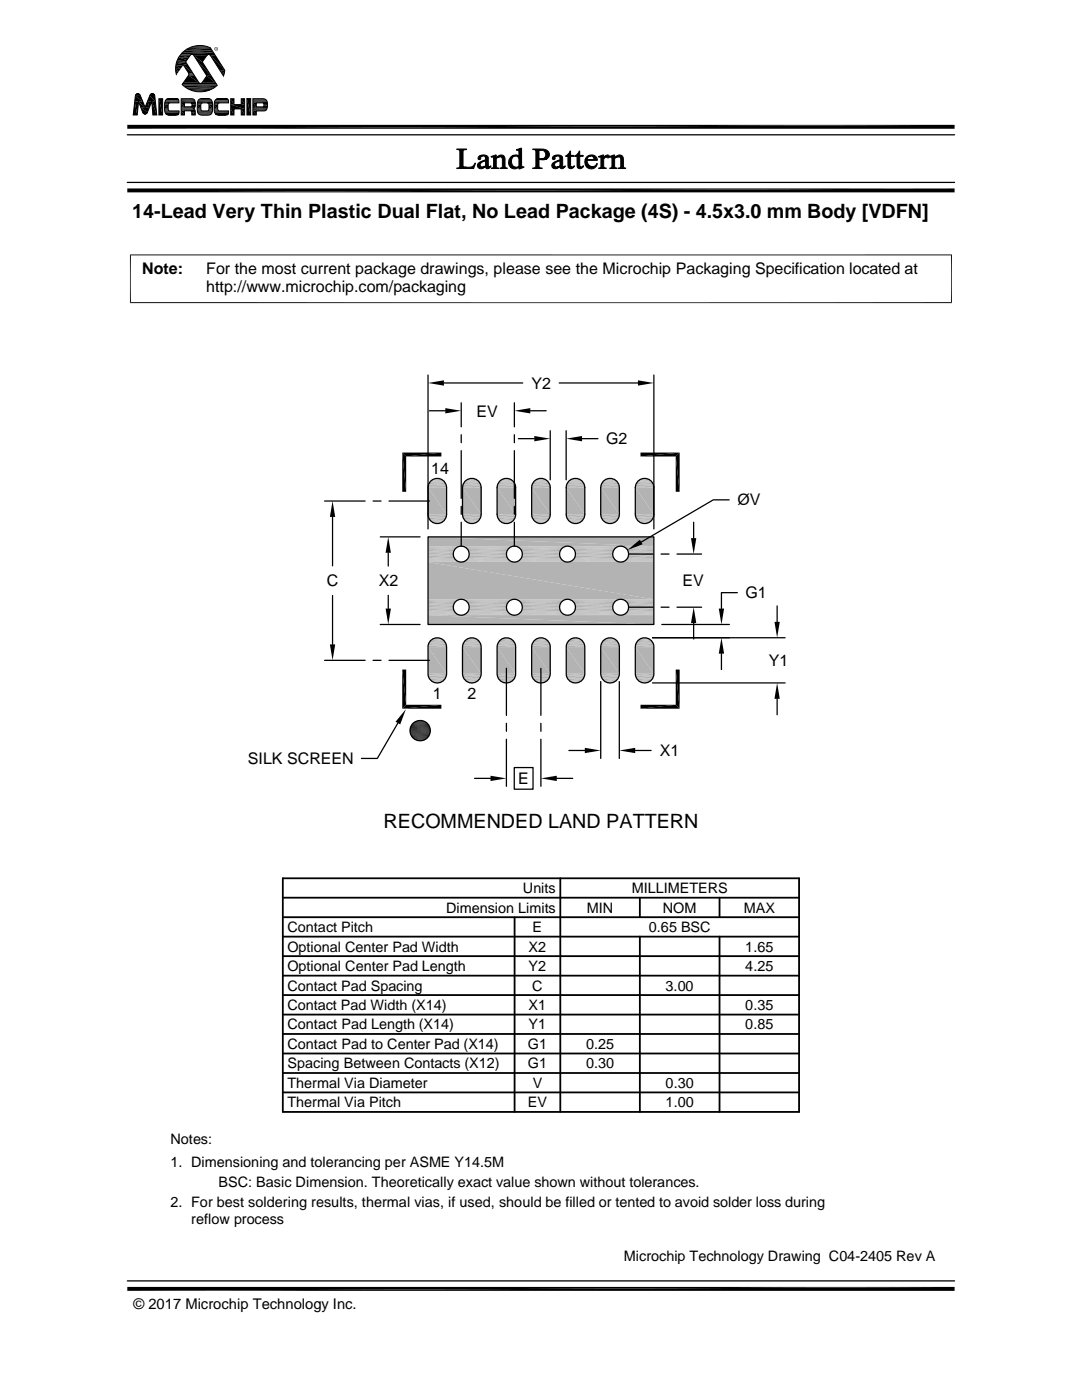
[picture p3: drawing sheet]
<svg xmlns="http://www.w3.org/2000/svg" width="216mm" height="279mm" viewBox="0 0 216 279" stroke-linecap="round" stroke-linejoin="round" font-family="sans-serif">
<g fill="#b3b3b3">
<path d="M85.4 107.1l45.1 1.9h-45.1z"/>
<path d="M85.4 107.1h45.1v1.9z"/>
</g>
<g fill="none" stroke="#b3b3b3" stroke-width=".2">
<path d="M85.4 109h6.5M85.4 109.1h6.2M85.4 109.2h5.9M85.4 109.4h5.7M85.4 111.7h5.7M85.4 111.9h5.9M85.4 112.1h6.2M85.4 112.1h6.5M92.2 112.1h10.3M92.2 109h10.3M92.5 112.1h9.7M92.5 109.1h9.7"/>
<path d="M92.7 109.2h9.2M92.7 111.9h9.2M93 109.4h8.7M93 111.7h8.7M102.8 109h10.3M102.8 112.1h10.3M103.1 109.1h9.7M103.1 112.1h9.7M103.3 109.2h9.2M103.3 111.9h9.2M103.6 111.7h8.7M103.6 109.4h8.7"/>
<path d="M113.4 112.1h10.3M113.4 109h10.3M113.7 112.1h9.7M113.7 109.1h9.7M114 109.2h9.1M114 111.9h9.1M114.2 111.7h8.7M114.2 109.4h8.7M124 112.1h6.5M124 109h6.5M124.3 112.1h6.2M124.3 109.1h6.2"/>
<path d="M124.6 109.2h5.9M124.6 111.9h5.9M124.8 109.4h5.7M124.8 111.7h5.7"/>
</g>
<path d="M85.4 109.6h5.4M85.4 111.5h5.4M93.2 109.6h8.3M93.2 111.5h8.3M103.8 109.6h8.3M103.8 111.5h8.3M114.4 109.6h8.3M114.4 111.5h8.3M125 111.5h5.5M125 109.6h5.5" fill="none" stroke="#b3b3b3" stroke-width=".23"/>
<path d="M85.4 109.9h5.3M85.4 111.3h5.3M93.4 111.3h7.9M93.4 109.9h7.9M104 109.9h7.9M104 111.3h7.9M114.6 109.9h7.9M114.6 111.3h7.9M125.2 109.9h5.3M125.2 111.3h5.3" fill="none" stroke="#b3b3b3" stroke-width=".25"/>
<g fill="none" stroke="#b3b3b3" stroke-width=".3">
<path d="M85.4 110.2h5.2M85.4 110.4h5.1M85.4 111h5.2M93.5 110.2h7.7M93.5 111h7.7M93.6 110.4h7.5M104.1 111h7.7M104.1 110.2h7.7M104.2 110.4h7.5M114.7 111h7.7M114.7 110.2h7.7M114.8 110.4h7.5"/>
<path d="M125.3 111h5.2M125.3 110.2h5.2M125.4 110.4h5.1"/>
</g>
<path d="M85.4 110.7h5.1M93.6 110.7h7.5M104.2 110.7h7.5M114.8 110.7h7.5M125.4 110.7h5.1" fill="none" stroke="#b3b3b3" stroke-width=".28"/>
<g fill="#b3b3b3">
<path d="M85.4 112.2l45.1 7.4h-45.1z"/>
<path d="M85.4 112.2h45.1v7.4z"/>
</g>
<g fill="none" stroke="#b3b3b3" stroke-width=".2">
<path d="M85.4 119.6h6.5M85.4 119.7h6.2M85.4 119.8h5.9M92.2 119.6h10.3M92.5 119.7h9.7M92.7 119.8h9.2M102.8 119.6h10.3M103.1 119.7h9.7M103.3 119.8h9.2M113.4 119.6h10.3M113.7 119.7h9.7M114 119.8h9.1"/>
<path d="M124 119.6h6.5M124.3 119.7h6.2M124.6 119.8h5.9M85.4 120h5.7M85.4 122.4h5.7M85.4 122.5h5.9M85.4 122.7h6.2M85.4 122.7h6.5M92.2 122.7h10.3M92.5 122.7h9.7M92.7 122.5h9.2M93 120h8.7"/>
<path d="M93 122.4h8.7M102.8 122.7h10.3M103.1 122.7h9.7M103.3 122.5h9.2M103.6 122.4h8.7M103.6 120h8.7M113.4 122.7h10.3M113.7 122.7h9.7M114 122.5h9.1M114.2 122.4h8.7M114.2 120h8.7M124 122.7h6.5"/>
<path d="M124.3 122.7h6.2M124.6 122.5h5.9M124.8 120h5.7M124.8 122.4h5.7"/>
</g>
<path d="M85.4 120.2h5.4M85.4 122.1h5.4M93.2 120.2h8.3M93.2 122.1h8.3M103.8 120.2h8.3M103.8 122.1h8.3M114.4 120.2h8.3M114.4 122.1h8.3M125 122.1h5.5M125 120.2h5.5" fill="none" stroke="#b3b3b3" stroke-width=".23"/>
<path d="M85.4 120.5h5.3M85.4 121.9h5.3M93.4 121.9h7.9M93.4 120.5h7.9M104 120.5h7.9M104 121.9h7.9M114.6 120.5h7.9M114.6 121.9h7.9M125.2 120.5h5.3M125.2 121.9h5.3" fill="none" stroke="#b3b3b3" stroke-width=".25"/>
<g fill="none" stroke="#b3b3b3" stroke-width=".3">
<path d="M85.4 120.8h5.2M85.4 121.3h5.1M85.4 121.6h5.2M93.5 120.8h7.7M93.5 121.6h7.7M93.6 121.3h7.5M104.1 121.6h7.7M104.1 120.8h7.7M104.2 121.3h7.5M114.7 121.6h7.7M114.7 120.8h7.7M114.8 121.3h7.5"/>
<path d="M125.3 121.6h5.2M125.3 120.8h5.2M125.4 121.3h5.1"/>
</g>
<path d="M85.4 121h5.1M93.6 121h7.5M104.2 121h7.5M114.8 121h7.5M125.4 121h5.1" fill="none" stroke="#b3b3b3" stroke-width=".28"/>
<g fill="#b3b3b3">
<path d="M85.4 122.8l45.1 1.8h-45.1z"/>
<path d="M85.4 122.8h45.1v1.8z"/>
<path d="M128.1 95.5h1z"/>
<path d="M128.5 95.5h.6z"/>
<path d="M121.2 95.5h1z"/>
<path d="M121.6 95.5h.6z"/>
<path d="M114.3 95.5h1z"/>
<path d="M114.7 95.5h.6z"/>
<path d="M107.4 95.5h1z"/>
<path d="M107.8 95.5h.6z"/>
<path d="M100.5 95.5h1.1z"/>
<path d="M100.9 95.5h.7z"/>
<path d="M93.6 95.5h1.1z"/>
<path d="M94 95.5h.7z"/>
<path d="M86.7 95.5h1.1z"/>
<path d="M87.1 95.5h.7z"/>
<path d="M127.8 95.7l.3-.2 1.4 .2z"/>
<path d="M128.1 95.5l1.4 .2z"/>
<path d="M120.9 95.7l.3-.2 1.4 .2z"/>
<path d="M121.2 95.5l1.4 .2z"/>
<path d="M114 95.7l.3-.2 1.4 .2z"/>
<path d="M114.3 95.5l1.4 .2z"/>
<path d="M107.1 95.7l.3-.2 1.4 .2z"/>
<path d="M107.4 95.5l1.4 .2z"/>
<path d="M100.2 95.7l.3-.2 1.4 .2z"/>
<path d="M100.5 95.5l1.4 .2z"/>
<path d="M93.3 95.7l.3-.2 1.4 .2z"/>
<path d="M93.6 95.5l1.4 .2z"/>
<path d="M86.4 95.7l.3-.2 1.4 .2z"/>
<path d="M86.7 95.5l1.4 .2z"/>
</g>
<path d="M127.5 95.8h2.2" fill="none" stroke="#b3b3b3" stroke-width=".2"/>
<path d="M127.8 95.7h1.7l.2 .1z" fill="#b3b3b3"/>
<path d="M120.6 95.8h2.3" fill="none" stroke="#b3b3b3" stroke-width=".2"/>
<path d="M120.9 95.7h1.7l.3 .1z" fill="#b3b3b3"/>
<path d="M113.7 95.8h2.3" fill="none" stroke="#b3b3b3" stroke-width=".2"/>
<path d="M114 95.7h1.7l.3 .1z" fill="#b3b3b3"/>
<path d="M106.8 95.8h2.3" fill="none" stroke="#b3b3b3" stroke-width=".2"/>
<path d="M107.1 95.7h1.7l.3 .1z" fill="#b3b3b3"/>
<path d="M99.9 95.8h2.3" fill="none" stroke="#b3b3b3" stroke-width=".2"/>
<path d="M100.2 95.7h1.7l.3 .1z" fill="#b3b3b3"/>
<path d="M93 95.8h2.3" fill="none" stroke="#b3b3b3" stroke-width=".2"/>
<path d="M93.3 95.7h1.7l.3 .1z" fill="#b3b3b3"/>
<path d="M86.1 95.8h2.3" fill="none" stroke="#b3b3b3" stroke-width=".2"/>
<path d="M86.4 95.7h1.7l.3 .1z" fill="#b3b3b3"/>
<path d="M85.9 96h2.7M92.8 96h2.7M99.7 96h2.7M106.6 96h2.7M113.5 96h2.7M120.4 96h2.7M127.3 96h2.7" fill="none" stroke="#b3b3b3" stroke-width=".23"/>
<path d="M85.7 96.2h3.1M92.6 96.2h3.1M99.5 96.2h3.1M106.4 96.2h3.1M113.3 96.2h3.1M120.1 96.2h3.2M127 96.2h3.2" fill="none" stroke="#b3b3b3" stroke-width=".28"/>
<g fill="none" stroke="#b3b3b3" stroke-width=".32">
<path d="M85.4 96.8h3.7M85.5 96.5h3.5M92.3 96.8h3.7M92.4 96.5h3.5M99.2 96.8h3.7M99.3 96.5h3.5M106.1 96.8h3.7M106.2 96.5h3.5M113 96.8h3.6M113.1 96.5h3.5M119.9 96.8h3.6M120 96.5h3.5"/>
<path d="M126.8 96.8h3.7M126.9 96.5h3.4"/>
</g>
<path d="M85.4 97.2h3.7M92.3 97.2h3.7M99.2 97.2h3.7M106.1 97.2h3.7M113 97.2h3.7M119.9 97.2h3.7M126.8 97.2h3.7" fill="none" stroke="#b3b3b3" stroke-width=".34"/>
<g fill="#b3b3b3">
<path d="M126.8 97.3l3.7 5.3h-3.7z"/>
<path d="M126.8 97.3h3.7v5.3z"/>
<path d="M119.9 97.3l3.7 5.3h-3.7z"/>
<path d="M119.9 97.3h3.7v5.3z"/>
<path d="M113 97.3l3.7 5.3h-3.7z"/>
<path d="M113 97.3h3.7v5.3z"/>
<path d="M106.1 97.3l3.7 5.3h-3.7z"/>
<path d="M106.1 97.3h3.7v5.3z"/>
<path d="M99.2 97.3l3.7 5.3h-3.7z"/>
<path d="M99.2 97.3h3.7v5.3z"/>
<path d="M92.3 97.3l3.7 5.3h-3.7z"/>
<path d="M92.3 97.3h3.7v5.3z"/>
<path d="M85.4 97.3l3.7 5.3h-3.7z"/>
<path d="M85.4 97.3h3.7v5.3z"/>
</g>
<path d="M85.4 102.8h3.7M92.3 102.8h3.7M99.2 102.8h3.7M106.1 102.8h3.7M113 102.8h3.7M119.9 102.8h3.7M126.8 102.8h3.7" fill="none" stroke="#b3b3b3" stroke-width=".34"/>
<g fill="none" stroke="#b3b3b3" stroke-width=".32">
<path d="M85.4 103.1h3.7M85.5 103.5h3.5M92.3 103.1h3.7M92.4 103.5h3.5M99.2 103.1h3.7M99.3 103.5h3.5M106.1 103.1h3.7M106.2 103.5h3.5M113 103.1h3.6M113.1 103.5h3.5M119.9 103.1h3.6M120 103.5h3.5"/>
<path d="M126.8 103.1h3.7M126.9 103.5h3.4"/>
</g>
<path d="M85.7 103.7h3.1M92.6 103.7h3.1M99.5 103.7h3.1M106.4 103.7h3.1M113.3 103.7h3.1M120.1 103.7h3.2M127 103.7h3.2" fill="none" stroke="#b3b3b3" stroke-width=".28"/>
<path d="M85.9 104h2.7M92.8 104h2.7M99.7 104h2.7M106.6 104h2.7M113.5 104h2.7M120.4 104h2.7M127.3 104h2.7" fill="none" stroke="#b3b3b3" stroke-width=".23"/>
<path d="M127.5 104.1l2 .2h-1.7z" fill="#b3b3b3"/>
<path d="M127.5 104.2h2.2" fill="none" stroke="#b3b3b3" stroke-width=".2"/>
<path d="M120.6 104.1l2 .2h-1.7z" fill="#b3b3b3"/>
<path d="M120.6 104.2h2.3" fill="none" stroke="#b3b3b3" stroke-width=".2"/>
<path d="M113.7 104.1l2 .2h-1.7z" fill="#b3b3b3"/>
<path d="M113.7 104.2h2.3" fill="none" stroke="#b3b3b3" stroke-width=".2"/>
<path d="M106.8 104.1l2 .2h-1.7z" fill="#b3b3b3"/>
<path d="M106.8 104.2h2.3" fill="none" stroke="#b3b3b3" stroke-width=".2"/>
<path d="M99.9 104.1l2 .2h-1.7z" fill="#b3b3b3"/>
<path d="M99.9 104.2h2.3" fill="none" stroke="#b3b3b3" stroke-width=".2"/>
<path d="M93 104.1l2 .2h-1.7z" fill="#b3b3b3"/>
<path d="M93 104.2h2.3" fill="none" stroke="#b3b3b3" stroke-width=".2"/>
<path d="M86.1 104.1l2 .2h-1.7z" fill="#b3b3b3"/>
<path d="M86.1 104.2h2.3" fill="none" stroke="#b3b3b3" stroke-width=".2"/>
<g fill="#b3b3b3">
<path d="M127.8 104.3l1.3 .1z"/>
<path d="M127.8 104.3h1.7l-.4 .1z"/>
<path d="M120.9 104.3l1.3 .1z"/>
<path d="M120.9 104.3h1.7l-.4 .1z"/>
<path d="M114 104.3l1.3 .1z"/>
<path d="M114 104.3h1.7l-.4 .1z"/>
<path d="M107.1 104.3l1.3 .1z"/>
<path d="M107.1 104.3h1.7l-.4 .1z"/>
<path d="M100.2 104.3l1.4 .1z"/>
<path d="M100.2 104.3h1.7l-.3 .1z"/>
<path d="M93.3 104.3l1.4 .1z"/>
<path d="M93.3 104.3h1.7l-.3 .1z"/>
<path d="M86.4 104.3l1.4 .1z"/>
<path d="M86.4 104.3h1.7l-.3 .1z"/>
<path d="M128.1 104.4l.7 .1z"/>
<path d="M128.1 104.4h1z"/>
<path d="M121.2 104.4l.7 .1z"/>
<path d="M121.2 104.4h1z"/>
<path d="M114.3 104.4l.7 .1z"/>
<path d="M114.3 104.4h1z"/>
<path d="M107.4 104.4l.7 .1z"/>
<path d="M107.4 104.4h1z"/>
<path d="M100.5 104.4l.7 .1z"/>
<path d="M100.5 104.4h1.1z"/>
<path d="M93.6 104.4l.7 .1z"/>
<path d="M93.6 104.4h1.1z"/>
<path d="M86.7 104.4l.7 .1z"/>
<path d="M86.7 104.4h1.1z"/>
<path d="M128.1 127.4h1z"/>
<path d="M128.5 127.3l.6 .1z"/>
<path d="M121.2 127.4h1z"/>
<path d="M121.6 127.3l.6 .1z"/>
<path d="M114.3 127.4h1z"/>
<path d="M114.7 127.3l.6 .1z"/>
<path d="M107.4 127.4h1z"/>
<path d="M107.8 127.3l.6 .1z"/>
<path d="M100.5 127.4h1.1z"/>
<path d="M100.9 127.3l.7 .1z"/>
<path d="M93.6 127.4h1.1z"/>
<path d="M94 127.3l.7 .1z"/>
<path d="M86.7 127.4h1.1z"/>
<path d="M87.1 127.3l.7 .1z"/>
<path d="M127.8 127.5l.3-.1 1.4 .1z"/>
<path d="M128.1 127.4l1.4 .1z"/>
<path d="M120.9 127.5l.3-.1 1.4 .1z"/>
<path d="M121.2 127.4l1.4 .1z"/>
<path d="M114 127.5l.3-.1 1.4 .1z"/>
<path d="M114.3 127.4l1.4 .1z"/>
<path d="M107.1 127.5l.3-.1 1.4 .1z"/>
<path d="M107.4 127.4l1.4 .1z"/>
<path d="M100.2 127.5l.3-.1 1.4 .1z"/>
<path d="M100.5 127.4l1.4 .1z"/>
<path d="M93.3 127.5l.3-.1 1.4 .1z"/>
<path d="M93.6 127.4l1.4 .1z"/>
<path d="M86.4 127.5l.3-.1 1.4 .1z"/>
<path d="M86.7 127.4l1.4 .1z"/>
</g>
<path d="M127.5 127.6h2.2" fill="none" stroke="#b3b3b3" stroke-width=".2"/>
<path d="M127.8 127.5h1.7l.2 .2z" fill="#b3b3b3"/>
<path d="M120.6 127.6h2.3" fill="none" stroke="#b3b3b3" stroke-width=".2"/>
<path d="M120.9 127.5h1.7l.3 .2z" fill="#b3b3b3"/>
<path d="M113.7 127.6h2.3" fill="none" stroke="#b3b3b3" stroke-width=".2"/>
<path d="M114 127.5h1.7l.3 .2z" fill="#b3b3b3"/>
<path d="M106.8 127.6h2.3" fill="none" stroke="#b3b3b3" stroke-width=".2"/>
<path d="M107.1 127.5h1.7l.3 .2z" fill="#b3b3b3"/>
<path d="M99.9 127.6h2.3" fill="none" stroke="#b3b3b3" stroke-width=".2"/>
<path d="M100.2 127.5h1.7l.3 .2z" fill="#b3b3b3"/>
<path d="M93 127.6h2.3" fill="none" stroke="#b3b3b3" stroke-width=".2"/>
<path d="M93.3 127.5h1.7l.3 .2z" fill="#b3b3b3"/>
<path d="M86.1 127.6h2.3" fill="none" stroke="#b3b3b3" stroke-width=".2"/>
<path d="M86.4 127.5h1.7l.3 .2z" fill="#b3b3b3"/>
<path d="M85.9 127.8h2.7M92.8 127.8h2.7M99.7 127.8h2.7M106.6 127.8h2.7M113.5 127.8h2.7M120.4 127.8h2.7M127.3 127.8h2.7" fill="none" stroke="#b3b3b3" stroke-width=".23"/>
<path d="M85.7 128h3.1M92.6 128h3.1M99.5 128h3.1M106.4 128h3.1M113.3 128h3.1M120.1 128h3.2M127 128h3.2" fill="none" stroke="#b3b3b3" stroke-width=".28"/>
<g fill="none" stroke="#b3b3b3" stroke-width=".32">
<path d="M85.4 128.6h3.7M85.5 128.3h3.5M92.3 128.6h3.7M92.4 128.3h3.5M99.2 128.6h3.7M99.3 128.3h3.5M106.1 128.6h3.7M106.2 128.3h3.5M113 128.6h3.6M113.1 128.3h3.5M119.9 128.6h3.6M120 128.3h3.5"/>
<path d="M126.8 128.6h3.7M126.9 128.3h3.4"/>
</g>
<path d="M85.4 129h3.7M92.3 129h3.7M99.2 129h3.7M106.1 129h3.7M113 129h3.7M119.9 129h3.7M126.8 129h3.7" fill="none" stroke="#b3b3b3" stroke-width=".34"/>
<g fill="#b3b3b3">
<path d="M126.8 129.1l3.7 5.4h-3.7z"/>
<path d="M126.8 129.1h3.7v5.4z"/>
<path d="M119.9 129.1l3.7 5.4h-3.7z"/>
<path d="M119.9 129.1h3.7v5.4z"/>
<path d="M113 129.1l3.7 5.4h-3.7z"/>
<path d="M113 129.1h3.7v5.4z"/>
<path d="M106.1 129.1l3.7 5.4h-3.7z"/>
<path d="M106.1 129.1h3.7v5.4z"/>
<path d="M99.2 129.1l3.7 5.4h-3.7z"/>
<path d="M99.2 129.1h3.7v5.4z"/>
<path d="M92.3 129.1l3.7 5.4h-3.7z"/>
<path d="M92.3 129.1h3.7v5.4z"/>
<path d="M85.4 129.1l3.7 5.4h-3.7z"/>
<path d="M85.4 129.1h3.7v5.4z"/>
</g>
<path d="M85.4 134.6h3.7M92.3 134.6h3.7M99.2 134.6h3.7M106.1 134.6h3.7M113 134.6h3.7M119.9 134.6h3.7M126.8 134.6h3.7" fill="none" stroke="#b3b3b3" stroke-width=".34"/>
<g fill="none" stroke="#b3b3b3" stroke-width=".32">
<path d="M85.4 134.9h3.7M85.5 135.3h3.5M92.3 134.9h3.7M92.4 135.3h3.5M99.2 134.9h3.7M99.3 135.3h3.5M106.1 134.9h3.7M106.2 135.3h3.5M113 134.9h3.6M113.1 135.3h3.5M119.9 134.9h3.6M120 135.3h3.5"/>
<path d="M126.8 134.9h3.7M126.9 135.3h3.4"/>
</g>
<path d="M85.7 135.6h3.1M92.6 135.6h3.1M99.5 135.6h3.1M106.4 135.6h3.1M113.3 135.6h3.1M120.1 135.6h3.2M127 135.6h3.2" fill="none" stroke="#b3b3b3" stroke-width=".28"/>
<path d="M85.9 135.8h2.7M92.8 135.8h2.7M99.7 135.8h2.7M106.6 135.8h2.7M113.5 135.8h2.7M120.4 135.8h2.7M127.3 135.8h2.7" fill="none" stroke="#b3b3b3" stroke-width=".23"/>
<path d="M127.5 135.9l2 .2h-1.7z" fill="#b3b3b3"/>
<path d="M127.5 136h2.2" fill="none" stroke="#b3b3b3" stroke-width=".2"/>
<path d="M120.6 135.9l2 .2h-1.7z" fill="#b3b3b3"/>
<path d="M120.6 136h2.3" fill="none" stroke="#b3b3b3" stroke-width=".2"/>
<path d="M113.7 135.9l2 .2h-1.7z" fill="#b3b3b3"/>
<path d="M113.7 136h2.3" fill="none" stroke="#b3b3b3" stroke-width=".2"/>
<path d="M106.8 135.9l2 .2h-1.7z" fill="#b3b3b3"/>
<path d="M106.8 136h2.3" fill="none" stroke="#b3b3b3" stroke-width=".2"/>
<path d="M99.9 135.9l2 .2h-1.7z" fill="#b3b3b3"/>
<path d="M99.9 136h2.3" fill="none" stroke="#b3b3b3" stroke-width=".2"/>
<path d="M93 135.9l2 .2h-1.7z" fill="#b3b3b3"/>
<path d="M93 136h2.3" fill="none" stroke="#b3b3b3" stroke-width=".2"/>
<path d="M86.1 135.9l2 .2h-1.7z" fill="#b3b3b3"/>
<path d="M86.1 136h2.3" fill="none" stroke="#b3b3b3" stroke-width=".2"/>
<g fill="#b3b3b3">
<path d="M127.8 136.1l1.3 .1z"/>
<path d="M127.8 136.1h1.7l-.4 .1z"/>
<path d="M120.9 136.1l1.3 .1z"/>
<path d="M120.9 136.1h1.7l-.4 .1z"/>
<path d="M114 136.1l1.3 .1z"/>
<path d="M114 136.1h1.7l-.4 .1z"/>
<path d="M107.1 136.1l1.3 .1z"/>
<path d="M107.1 136.1h1.7l-.4 .1z"/>
<path d="M100.2 136.1l1.4 .1z"/>
<path d="M100.2 136.1h1.7l-.3 .1z"/>
<path d="M93.3 136.1l1.4 .1z"/>
<path d="M93.3 136.1h1.7l-.3 .1z"/>
<path d="M86.4 136.1l1.4 .1z"/>
<path d="M86.4 136.1h1.7l-.3 .1z"/>
<path d="M128.1 136.2l.7 .1z"/>
<path d="M128.1 136.2h1z"/>
<path d="M121.2 136.2l.7 .1z"/>
<path d="M121.2 136.2h1z"/>
<path d="M114.3 136.2l.7 .1z"/>
<path d="M114.3 136.2h1z"/>
<path d="M107.4 136.2l.7 .1z"/>
<path d="M107.4 136.2h1z"/>
<path d="M100.5 136.2l.7 .1z"/>
<path d="M100.5 136.2h1.1z"/>
<path d="M93.6 136.2l.7 .1z"/>
<path d="M93.6 136.2h1.1z"/>
<path d="M86.7 136.2l.7 .1z"/>
<path d="M86.7 136.2h1.1z"/>
</g>
<g fill="none" stroke="#000" stroke-width=".25">
<path d="M25.4 36.4h165.1M25.4 26.9h165.1M85.4 74.8v30.8M88.6 76.4h15.7M111.6 76.4h15.7M130.5 74.8v30.8M64.8 100h8.1M74.4 100h1.6M77.6 100h8.1M85.4 97.3a1.85 1.85 0 0 1 1.9-1.8 1.85 1.85 0 0 1 1.8 1.8v5.3a1.85 1.85 0 0 1-1.8 1.9 1.85 1.85 0 0 1-1.9-1.9M85.7 82h3.2M92 80.4v4.8"/>
<path d="M92 86.8v1.5M92 89.9v9.6M93 95.8a1.86 1.86 0 0 1 2-.1 1.86 1.86 0 0 1 1 1.6v5.3a1.86 1.86 0 0 1-1.9 1.9 1.86 1.86 0 0 1-1.8-1.9v-5.3l.3-1zM99.9 95.8a1.85 1.85 0 0 1 2-.1 1.85 1.85 0 0 1 1 1.6v5.3a1.85 1.85 0 0 1-1.9 1.9 1.85 1.85 0 0 1-1.8-1.9v-5.3l.3-1zM102.6 80.4v4.8M102.6 86.8v1.5M102.6 89.9v9.6M103.4 87.5h3.2M105.8 82h3.2M106.8 95.8a1.85 1.85 0 0 1 2-.1 1.85 1.85 0 0 1 1 1.6v5.3a1.85 1.85 0 0 1-1.9 1.9 1.85 1.85 0 0 1-1.8-1.9v-5.6l.3-.7zM109.8 86v9.8M113 86v9.8"/>
<path d="M113.7 95.8a1.86 1.86 0 0 1 2-.1 1.86 1.86 0 0 1 1 1.6v5.3a1.85 1.85 0 0 1-1.9 1.9 1.85 1.85 0 0 1-1.8-1.9v-5.6l.3-.7zM116.1 87.5h3.2M120.6 95.8a1.87 1.87 0 0 1 2-.1 1.87 1.87 0 0 1 1 1.6v5.3a1.86 1.86 0 0 1-1.9 1.9 1.86 1.86 0 0 1-1.8-1.9v-5.3l.3-1zM130.5 97.3a1.85 1.85 0 0 0-1.9-1.8 1.85 1.85 0 0 0-1.8 1.8v5.3a1.85 1.85 0 0 0 1.8 1.9 1.85 1.85 0 0 0 1.9-1.9M145.5 99.8h-3.2l-14.3 8.4M66.4 103.2v9.7M66.4 118.9v9.7M75.9 107.1h7.9M77.5 110.3v2.7M77.5 118.8v2.7M85.4 107.1h45.1v17.5h-45.1zM92 101v1.6"/>
<path d="M92 104.2v4.8M102.6 101v1.6M102.6 104.2v4.8M125.4 110.6h4.9M131.9 110.6h1.6M135.1 110.6h4.9M138.4 104.2v3.2M147.1 118.3h-3.1v3.2M64.8 131.8h8.1M74.4 131.8h1.6M75.9 124.6h7.9M77.6 131.8h8.1"/>
<path d="M86.1 127.7a1.86 1.86 0 0 1 2-.2 1.86 1.86 0 0 1 1 1.6v5.4a1.85 1.85 0 0 1-1.8 1.8 1.85 1.85 0 0 1-1.9-1.8v-5.7l.3-.7zM93 127.7a1.86 1.86 0 0 1 2-.2 1.86 1.86 0 0 1 1 1.6v5.4a1.86 1.86 0 0 1-1.9 1.8 1.86 1.86 0 0 1-1.8-1.8v-5.4l.3-1zM99.9 127.7a1.85 1.85 0 0 1 2-.2 1.85 1.85 0 0 1 1 1.6v5.4a1.85 1.85 0 0 1-1.9 1.8 1.85 1.85 0 0 1-1.8-1.8v-5.4l.3-1zM101 133.4v9.4M106.8 127.7a1.85 1.85 0 0 1 2-.2 1.85 1.85 0 0 1 1 1.6v5.4a1.85 1.85 0 0 1-1.9 1.8 1.85 1.85 0 0 1-1.8-1.8v-5.7l.3-.7zM107.9 133.4v9.4M113.7 127.7a1.86 1.86 0 0 1 2-.2 1.86 1.86 0 0 1 1 1.6v5.4a1.85 1.85 0 0 1-1.9 1.8 1.85 1.85 0 0 1-1.8-1.8v-5.7l.3-.7zM119.9 136v15.4M120.6 127.7a1.87 1.87 0 0 1 2-.2 1.87 1.87 0 0 1 1 1.6v5.4a1.86 1.86 0 0 1-1.9 1.8 1.86 1.86 0 0 1-1.8-1.8v-5.4l.3-1zM123.6 136v15.4M125.4 121.2h4.9M127.5 127.7a1.85 1.85 0 0 1 1.9-.2 1.85 1.85 0 0 1 1.1 1.6v5.4a1.85 1.85 0 0 1-1.9 1.8 1.85 1.85 0 0 1-1.8-1.8v-5.4l.3-1z"/>
<path d="M130.2 136.3h26.5M130.2 127.3h26.5M131.9 121.2h1.6M132.1 124.6h13.4M135.1 121.2h4.9M138.4 124.4v3.1M144 130.5v3.1M155.1 120.9v3.2M155.1 139.5v3.1M79.4 144.3l-4.1 7.1h-3.2M94.7 155.3h3.2M101 144.4v1.5"/>
<path d="M101 147.5v9.4M102.6 153.2h3.8v4.3h-3.8zM107.9 144.4v1.5M107.9 147.5v9.4M111.1 155.3h3.2M113.5 149.8h3.2M126.7 149.8h3.2M25.4 255.6h165.1"/>
<circle cx="92" cy="110.6" r="1.59"/>
<circle cx="102.6" cy="110.6" r="1.59"/>
<circle cx="113.2" cy="110.6" r="1.59"/>
<circle cx="123.8" cy="110.6" r="1.59"/>
<circle cx="92" cy="121.2" r="1.59"/>
<circle cx="102.6" cy="121.2" r="1.59"/>
<circle cx="113.2" cy="121.2" r="1.59"/>
<circle cx="123.8" cy="121.2" r="1.59"/>
<circle cx="83.8" cy="145.8" r="2.03"/>
</g>
<g fill="none" stroke="#000" stroke-width=".36">
<path d="M56.4 179.2h103M56.4 175.3h103v46.6h-103zM111.8 175.3v46.6M127.7 179.2v3.8M143.6 179.2v3.8M56.4 183h103M56.4 190.8h103M56.4 186.9h103M56.4 194.7h103M56.4 198.6h103M102.7 183v38.9M127.7 186.9v35"/>
<path d="M143.6 186.9v35M56.4 202.5h103M56.4 210.2h103M56.4 206.4h103M56.4 218h103M56.4 214.1h103"/>
</g>
<g fill="#000">
<path d="M27 19.1l1 .1h-1zM27 19.1h1v.1zM27 19.2l1.5 1.1h-1.6zM27 19.2h1l.5 1.1zM27 19l1 .1zM27.1 18.9h.9zM27.1 18.9l.9 .1zM27.1 18.9h.8zM27.2 18.8l.7 .1zM27.2 18.8h.6zM27.2 18.8h.5zM27.3 18.7l.4 .1z"/>
<path d="M27.3 18.7h.4zM27.4 18.7h.2zM27.4 18.7h.3zM27.5 18.7h.1zM29.9 19.1l1.1 1.1h-1.6zM29.9 19.1h1l.1 1.1zM29.9 19h1zM29.9 19l1 .1zM29.9 18.9l1 .1zM29.9 18.9h.9zM30 18.9h.8zM30.1 18.8l.7 .1z"/>
<path d="M30.1 18.8h.6zM30.1 18.7l.5 .1zM30.1 18.7h.5zM30.2 18.7h.4zM30.2 18.7h.3zM30.3 18.7h.2zM31.7 19.7l.7 3.2h-.7zM31.7 19.7h.7v3.2zM33.5 19.7h2zM33.5 19.7h1.9zM33.5 19.7h1.8zM33.6 19.7h1.7z"/>
<path d="M35 13.7l.6 .6h-.5zM35 13.7h1l-.4 .6zM35.1 13.1l.9 .6h-1zM35.1 13.1h1.4l-.5 .6zM35.1 14.3l.1 .6zM35.1 14.3h.5l-.4 .6zM35.1 13l1.4 .1h-1.4zM35.1 13h1.5l-.1 .1zM35.3 12.3l1.9 .3h-2zM35.3 12.3h1.7l.2 .3zM35.4 12l1.6 .3h-1.7zM35.4 12h1.9l-.3 .3z"/>
<path d="M35.6 11.5l1.7 .5h-1.9zM35.6 11.5h2.1l-.4 .5zM36.6 13l1.9 1.6h-.9zM36.6 13h.8l1.1 1.6zM37.6 15l2.1 1.5h-3.1zM37.6 15h1.2l.9 1.5zM37.6 14.6h.9zM37.7 14.6l.9 .1zM37.7 15h1.1zM37.7 14.7l.9 .1zM37.7 14.9l1 .1zM37.7 14.8l1 .1z"/>
<path d="M37.7 14.9h1zM38.7 11l1.7 1.4h-.9zM38.7 11h2.6l-.9 1.4zM38.7 18.2l1.9 .1zM39 9.2h1.8zM39 9.1l1.8 .1zM39.3 18.3h1.3zM39.5 12.4l2.6 2.7h-.8zM39.5 12.4h.9l1.7 2.7zM39 9.1h1.7zM39.6 9.1h1.1zM39.6 9.1h.6z"/>
<path d="M39.9 19.7h2zM40 19.7h1.9zM40 19.7h1.8zM40.1 19.7h1.7zM40.1 19.7h1.6zM41.3 15.1l1.7 1.4h-2.7zM41.3 15.1h.8l.9 1.4zM41.6 10.9h1.2zM41.7 10.9h1.2zM41.8 10.9h1.1zM41.9 10.9l1 .1zM41.9 11h1z"/>
<path d="M42 11l2.9 3h-1zM42 11h.9l2 3zM42.8 9.8v.1zM42.8 9.6v.2zM42.8 9.9l.1 .1zM42.9 9.5l-.1 .1zM42.9 9.7l-.1 .1zM42.9 9.9v.1zM42.9 10l.1 .1zM42.8 9.6h.1zM42.9 9.5h.1zM43 10.1l.1 .1z"/>
<path d="M43 9.4l.1 .1zM43.1 10.1h.2zM43.1 9.4l.2 .1zM43.3 10.1l.1-.1zM43.3 19.7h2zM43.3 9.4v.2zM43.4 9.9l-.1 .1zM43.4 19.7h1.9zM43.4 19.7h1.8zM43.3 9.6l.1 .1zM43.3 10l.2-.1zM43.4 9.8v.1z"/>
<path d="M43.4 9.7v.1zM43.5 19.7h1.7zM43.4 9.5l.1 .1zM43.4 9.9l.1-.1zM43.5 9.6l-.1 .2zM43.9 14l.9 .6h-.6zM43.9 14h1l-.1 .6zM44.2 14.6l.4 .5zM44.2 14.6h.6l-.2 .5zM46 19.7l.7 1.2h-.7zM46 19.7h.7v1.2zM48.1 19.7l.7 1.2h-.7z"/>
<path d="M48.1 19.7h.7v1.2zM49.3 19.7l.7 3.2h-.7zM49.3 19.7h.7v3.2zM26.9 20.3h.7zM26.9 20.3l.5 2.6h-.8zM26.9 20.3h.7l-.2 2.6zM27.6 20.3h.9zM27.6 20.3l1.4 1.1h-.9zM27.6 20.3h.9l.5 1.1zM28.1 21.4l1.3 1h-.9zM28.1 21.4h1.7l-.4 1zM28.5 22.4h.9z"/>
<path d="M28.5 22.4l.9 .1zM28.5 22.5h.9zM28.5 22.5l.8 .1zM28.6 22.6h.7zM28.6 22.6l.6 .1zM28.7 22.7h.5zM28.7 22.7h.4zM28.8 22.7h.3zM28.8 22.7l.2 .1zM28.9 22.8h.1zM29.4 20.2l.4 1.2h-.8zM29.4 20.2h.9l-.5 1.2z"/>
<path d="M30.3 20.2l1 2.7h-.8zM30.3 20.2h.7l.3 2.7zM32.9 20.7l.7 .1zM32.9 20.7h.7zM32.9 20.8h.7zM32.9 20.8l.6 .2h-.6zM32.9 20.8h.7l-.1 .2zM32.9 21l.6 .7h-.6zM32.9 21h.6v.7zM32.9 21.7l.7 .1h-.7zM32.9 21.7h.6l.1 .1zM32.9 21.8h.7z"/>
<path d="M32.9 21.8l.7 .1zM32.9 21.9h.7zM32.9 21.9l.7 .1zM32.9 20.5h1zM32.9 20.5l.9 .1zM32.9 20.6h.8zM32.9 20.6h.9zM32.9 20.6l.7 .1zM32.9 22l.8 .1zM32.9 22.1h.8zM32.9 22.1h.9zM33.4 22.9h2z"/>
<path d="M33.5 22.9l1.7 .1zM33.5 22.9h1.9zM33.6 23h1.6zM33.6 23h1.4zM36.2 20.5l.6 .8h-.6zM36.2 20.5h.6v.8zM36.2 22.1l.6 .8h-.6zM36.2 22.1h.6v.8zM38.1 20.5h.8zM38.1 22.1h.8zM38.1 20.5h.9zM38.1 21.3h.8z"/>
<path d="M38.1 22.1l.8 .1zM38.1 20.5l.9 .1zM38.2 22.2h.7zM38.2 20.6h.8zM38.2 21.3h.7zM38.2 20.6l.8 .1zM38.2 21.2l.7 .1zM38.2 22.2l.7 .1zM38.3 20.7h.7zM38.2 21.2h.7zM38.3 21.2h.6zM38.3 22.3l.7 .1z"/>
<path d="M38.3 22.4h.7zM38.3 22.4l.7 .5h-.7zM38.3 22.4h.7v.5zM38.3 20.7l.7 .1zM38.3 20.8h.7zM38.3 21.1h.6zM38.3 21.1l.6 .1zM38.3 20.8l.7 .2h-.7zM38.3 20.8h.7v.2zM38.3 21l.7 .1zM38.3 21.1h.7zM39.4 20.7l.7 .1z"/>
<path d="M39.4 20.7h.7zM39.4 20.8h.7zM39.4 20.8l.7 .2h-.7zM39.4 20.8h.7v.2zM39.4 21l.7 .7h-.7zM39.4 21h.7v.7zM39.4 21.7l.7 .1h-.7zM39.4 21.7h.7v.1zM39.4 21.8h.7zM39.4 21.8l.7 .1zM39.4 21.9h.7zM39.4 21.9l.8 .1z"/>
<path d="M39.4 20.5h1zM39.4 20.5l.9 .1zM39.4 20.6h.8zM39.4 20.6h.9zM39.4 20.6l.8 .1zM39.4 20.7h.8zM39.4 22l.8 .1zM39.4 22.1h.8zM39.4 22.1h.9zM39.4 22.1h1zM39.9 22.9l1.8 .1zM39.9 22.9h2z"/>
<path d="M40.1 23h1.3zM40.1 23h1.6zM41.3 20.5h1.1zM41.4 20.5l1 .1zM41.5 20.6h.9zM41.4 22.1h1zM41.5 22.1h.9zM41.6 20.6l.8 .1zM41.6 22.1h.8zM41.6 20.7h.8zM41.6 22l.8 .1zM41.6 20.7l.8 .1z"/>
<path d="M41.7 20.8h.7zM41.7 21.9l.7 .1zM41.7 20.8l.7 .2h-.7zM41.7 20.8h.7v.2zM41.7 21.8h.7zM41.7 21.8l.7 .1zM41.7 21.9h.7zM41.7 21l.7 .7h-.7zM41.7 21h.7v.7zM41.7 21.7l.7 .1h-.7zM41.7 21.7h.7v.1zM42.7 20.7l.8 .1z"/>
<path d="M42.7 20.7h.8zM42.7 20.8h.8zM42.7 20.8l.7 .2h-.7zM42.7 20.8h.8l-.1 .2zM42.7 21l.7 .7h-.7zM42.7 21h.7v.7zM42.7 21.7l.8 .1h-.8zM42.7 21.7h.7l.1 .1zM42.7 21.8h.8zM42.7 21.8l.8 .1zM42.7 21.9h.8zM42.8 20.5h1z"/>
<path d="M42.8 20.5l.9 .1zM42.8 20.6h.8zM42.8 20.6h.9zM42.8 20.6l.7 .1zM42.8 20.7h.7zM42.8 21.9l.7 .1zM42.8 22l.8 .1zM42.8 22.1h.8zM42.8 22.1h.9zM43.3 22.9h2zM43.4 22.9l1.7 .1zM43.4 22.9h1.9z"/>
<path d="M43.5 23h1.6zM43.5 23h1.4zM46 20.9l2.8 .8h-2.8zM46 20.9h2.8v.8zM46 21.7l.7 1.2h-.7zM46 21.7h.7v1.2zM48.1 21.7l.7 1.2h-.7zM48.1 21.7h.7v1.2zM50.5 20.5l.6 .8h-.6zM50.5 20.5h.6v.8zM50.5 22.1l.6 .8h-.6zM50.5 22.1h.6v.8z"/>
<path d="M52.4 20.5h.9zM52.5 20.5l.8 .1zM52.5 20.6h.8zM52.5 21.3h.8zM52.6 20.6h.7zM52.6 21.3h.7zM52.6 20.6l.7 .1zM52.6 21.2l.7 .1zM52.6 20.7h.8zM52.6 20.7l.8 .1h-.7zM52.6 20.7h.8v.1zM52.6 21.1h.7z"/>
<path d="M52.6 21.1h.8zM52.6 21.1l.7 .1zM52.6 21.2h.7zM52.7 20.8l.7 .3h-.7zM52.7 20.8h.7v.3zM52.7 21.1h.7zM25.4 38.4l165.1-.8v.8zM25.4 37.6h165.1l-165.1 .8zM25.4 25.7l165.1-.8v.8zM25.4 24.9h165.1l-165.1 .8zM85.4 76.4l3.2-.5v1.1zM127.3 75.9l3.2 .5-3.2 .6z"/>
<path d="M80.3 90.3l.7 7.8h-.7zM80.3 90.3h7.8l-7.1 .8zM80.3 90.3l.7 .8v7zM81 91.1l7.1-.8v.8zM88.9 81.4l3.1 .6-3.1 .5zM102.6 82l3.2-.6v1.1zM106.6 87l3.2 .5-3.2 .6zM113 87.5l3.1-.5v1.1zM127.8 90.3h7.8l-7.8 .8zM127.8 91.1l7.8-.8-.8 .8zM134.8 91.1l.8 7h-.8zM134.8 91.1l.8-.8v7.8z"/>
<path d="M66.4 100l.5 3.2h-1.1zM77.5 107.1l.5 3.2h-1.1zM125.2 109.8l2.5-2.1 .5 .9zM137.9 107.4h1l-.5 3.2zM65.8 128.6h1.1l-.5 3.2zM76.9 121.5h1.1l-.5 3.1zM134.8 133.6l.8 7.8-.8-.7zM134.8 133.6h.8v7.8zM138.4 121.2l.5 3.2h-1zM144 127.3l.5 3.2h-1.1zM143.4 121.5h1.1l-.5 3.1zM155.1 136.3l.5 3.2h-1.1z"/>
<path d="M154.5 124.1h1.1l-.5 3.2zM81 141.5l-1.1 3.1-1-.6zM80.3 133.6l.7 7.1-.7 .7zM80.3 133.6h.7v7.1zM82.8 147.6l1.9 .1zM83 144l1.8 .1zM83 147.7h1.5zM83 147.7h1.7zM83 144h1.7zM83.2 143.9l1.5 .1zM83.2 147.7l1.1 .1zM83.2 147.7h1.3z"/>
<path d="M83.2 143.9h1.3zM83.4 143.8l1.1 .1zM83.4 147.8h.7zM83.4 147.8h.9zM83.4 143.8h.9zM83.5 143.8h.8zM83.5 147.8h.6zM83.5 143.8h.6zM80.3 141.4l7.8-.7v.7zM81 140.7h7.1l-7.8 .7zM97.9 154.8l3.1 .5-3.1 .6zM107.9 155.3l3.2-.5v1.1z"/>
<path d="M116.7 149.2l3.2 .6-3.2 .5zM123.6 149.8l3.1-.6v1.1zM127.8 140.7h7l-7 .7zM127.8 141.4l7-.7 .8 .7zM25.4 257.6l165.1-.8v.8zM25.4 256.8h165.1l-165.1 .8z"/>
</g>
<g fill="none" stroke="#000" stroke-width=".2">
<path d="M27.1 18.9a.52 .52 0 0 1 .9 .1l1 2.4 .9-2.4a.5 .5 0 0 1 .5-.3 .5 .5 0 0 1 .5 .4l.4 3.8h-.8l-.2-2.7-.9 2.2a.5 .5 0 0 1-.5 .4 .5 .5 0 0 1-.4-.4l-.9-2.1-.2 2.6h-.8zM31.7 19.7h.7v3.2h-.7zM33 20h2.7M33.1 20l.5-.3h1.6l.4 .2 .1 .6-2 .1-.2 .4v.7l.1 .3 .2 .1h1.9a.62 .62 0 0 1-.1 .7 .62 .62 0 0 1-.6 .2 2.3 2.3 0 0 1-1.9-.2l-.2-1a2.92 2.92 0 0 1 .2-1.8zM33.1 19.9h2.6M33.1 19.9h2.5M33.3 19.8h2.2M33.4 19.7h2.1M35.6 19.8h-2.4M36 10.9h2.1M36.1 10.8h6.7M36.2 19.7h2.1a.97 .97 0 0 1 .7 1.4l-.1 .3-.3 .3 .3 .2 .1 1h-.7v-.6l-.2-.2h-1.3v.8h-.6z"/>
<path d="M36.2 19.7h2.3M36.2 19.7h2.4M36.2 19.8h2.5M36.2 19.9h2.6M36.3 16.9h7M36.4 17h6.9M36.5 16.7h6.6M36.5 16.6h3.4M36.5 16.6h3.3M36.6 16.5h3.1M36.6 13l1.1 1.7-1.4 2.2a5.1 5.1 0 0 0 7 .1l-2.9-4.6 1-1.5h.5l2.7 4.3 .3-1.2-2.9-4.5a4.8 4.8 0 0 0-5.1 .6 4.8 4.8 0 0 0-1.7 4.8M36.9 17.4h6"/>
<path d="M37.5 17.7h4.9M37.8 9.5h4.2M37.9 9.4h4M38 11h-2.1M38.1 10.9h.3l.3 .1 2.6 4.1-1.1 1.5-.3 .1-.2-.2-2.7-4.2zM38.2 10.9h-2.2M38.4 10.9h4.4M38.4 9.3h3M38.4 9.2h2.9M38.5 10.9h3M38.6 11h2.8M38.6 11h2.7"/>
<path d="M38.7 18.2h2.5M39.6 20h2.6M39.6 20l.5-.3h1.5a.94 .94 0 0 1 .8 1.1v1.3a.84 .84 0 0 1-1 .9h-1.1a.9 .9 0 0 1-.9-1.1v-1.1zM39.6 19.9h2.6M39.6 19.9h2.5M39.7 19.8h2.4M39.8 19.8h2.2M40.1 16.6h3M40.2 16.6h2.9M40.3 16.5h2.7M42.9 20h2.7M43 20l.5-.3h1.6l.4 .2 .1 .6-2 .1-.2 .4v.7l.1 .3 .2 .1h1.9a.62 .62 0 0 1-.1 .7 .62 .62 0 0 1-.6 .2 2.3 2.3 0 0 1-1.9-.2l-.3-1a2.92 2.92 0 0 1 .3-1.8z"/>
<path d="M43 19.9h2.6M43 19.9h2.5M43.2 19.8h2.2M43.3 19.7h2M45.5 19.8h-2.4M46 19.7h.7v1.2h1.4v-1.2h.7v3.2h-.7v-1.2h-1.4v1.2h-.7zM49.3 19.7h.7v3.2h-.7zM49.3 19.7h.7M50.5 19.7h2.2M50.5 19.7h2.4M50.5 19.8h2.5M50.5 19.9h2.6"/>
<path d="M50.5 19.9h2.7M50.5 19.7h2.2a1.49 1.49 0 0 1 .5 2.2l-.5 .2h-1.6v.8h-.6zM32.9 20.5h2.8M32.9 22.2h2.8M32.9 22.3h2.8M32.9 20.4h2.8M32.9 20.3h2.8M32.9 22.4h2.8M32.9 22.5h2.8M32.9 20.2h2.8M33 20.1h2.7M33 22.6h2.7"/>
<path d="M33 22.7h2.7M33.1 22.7h2.6M33.1 22.8h2.6M33.2 22.8h2.4M33.3 22.9h2.3M33.4 22.9h2.1M36.2 20.1h2.7M36.2 20.2h2.7M36.2 21.3h2.7M36.2 21.4h2.7M36.2 21.5h2.7M36.2 21.6h2.6"/>
<path d="M36.2 21.6h2.5M36.2 21.7h2.5M36.2 21.8h2.6M36.2 21.9h2.7M36.2 22h2.7M36.2 22.1h2.7M36.8 20.5h1.3l.2 .2v.4l-.2 .2h-1.3zM39.4 20.5h3M39.4 22.2h3M39.4 20.4h3M39.4 22.3h3M39.4 22.5h2.9"/>
<path d="M39.4 20.2h3M39.5 22.6h2.8M39.5 20.1h2.8M39.5 22.7h2.7M39.6 22.8h2.6M39.7 22.8h2.4M39.8 22.9h2.2M40.2 20.7l.2-.2 1.1 .1 .2 .4-.1 1-.2 .1h-1.2l-.1-.4zM42.8 22.2h2.8M42.8 20.5h2.8M42.8 20.4h2.8M42.8 22.3h2.8"/>
<path d="M42.8 20.3h2.8M42.8 22.4h2.8M42.8 22.5h2.8M42.8 20.2h2.8M42.9 22.6h2.7M42.9 20.1h2.7M42.9 22.7h2.7M43 22.7h2.6M43 22.8h2.6M43.1 22.8h2.4M43.2 22.9h2.2M43.3 22.9h2"/>
<path d="M50.5 20.1h2.7M50.5 20.2h2.8M50.5 20.4h2.8M50.5 20.5h2.8M50.5 21.4h2.8M50.5 21.7h2.8M50.5 21.8h2.8M50.5 21.9h2.7M50.5 22h2.6M51.1 20.5h1.4l.1 .2v.5l-.1 .1h-1.4zM53 22.1h-2.5M26 50.8v9.7"/>
<path d="M189.9 50.8v9.7M189.9 50.9h-164M25.9 60.4h164M81.8 145.7h4.1M81.8 145.9h4.1M81.8 146.1h4.1M81.8 145.5h4.1M81.9 145.3h3.9M81.9 146.3h3.9M81.9 146.5h3.9M81.9 145.2h3.9M82 145h3.7"/>
<path d="M82 146.7h3.7M82 146.8h3.6M82 144.8h3.6M82.1 147h3.4M82.1 144.6h3.4M82.2 144.5h3.2M82.2 147.1h3.2M82.4 147.3h2.9M82.4 144.3h2.9M82.5 144.2h2.7M82.5 147.4h2.7M82.7 144.1h2.3"/>
<path d="M82.7 147.5h2.3M82.8 147.6h2M82.8 144h2"/>
</g>
<g fill="#000" stroke="#000" stroke-width=".2">
<path d="M98 31.2l.3 .1zM103.1 29.9h.2zM119.4 31.2l.3 .1zM121.6 31.2l.3 .1z"/>
<path d="M91.1 29.7h2l-.5 .2-.2 .5v2.8l.2 .2h.4h-1.3l.1-3.1a.43 .43 0 0 0-.7-.5z" fill-rule="evenodd"/>
<path d="M91.1 33.5l3-.2 .8-.7-.4 1h-3.4z" fill-rule="evenodd"/>
<path d="M95.5 31.3l.3-.2h.6h-.2a.42 .42 0 0 0-.3 .6l-.2 .2a.32 .32 0 0 1-.3-.2 .32 .32 0 0 1 .1-.4z" fill-rule="evenodd"/>
<path d="M95.5 32.5l.8-.4h.6a1.12 1.12 0 0 0-1.1 .9l.4 .3 .6 .1a.78 .78 0 0 1-1 .3 .78 .78 0 0 1-.5-1z" fill-rule="evenodd"/>
<path d="M95.8 31.1l.2-.1a1.19 1.19 0 0 1 1.4 .5l.1 1.7 .3 .2a.49 .49 0 0 1-.4 .3 .49 .49 0 0 1-.5-.3v-.1l-.2-.1 .2-.1v-1l-.4-.1 .4-.2a.51 .51 0 0 0-.5-.7z" fill-rule="evenodd"/>
<path d="M96.3 33.4l.6-.1z" fill-rule="evenodd"/>
<path d="M97.6 33.3l.3-.2-.1 .3z" fill-rule="evenodd"/>
<path d="M98 31.2l1-.3v.6h-.5z" fill-rule="evenodd"/>
<path d="M98.5 31.5l1.3-.2-.8 .3v1.4a.39 .39 0 0 0 .1 .4 .39 .39 0 0 0 .4 .1v.1h-1.5l.5-.3z" fill-rule="evenodd"/>
<path d="M99.3 31.3a.84 .84 0 0 1 .9-.4 .84 .84 0 0 1 .6 .8v1.6l.4 .3h-1.4l.3-.1 .1-.3v-1.6l-.4-.3z" fill-rule="evenodd"/>
<path d="M101.8 31.4l.5-.3h.6a1.19 1.19 0 0 0-.8 1.2 1.19 1.19 0 0 0 .9 1.1h-1.1a1.4 1.4 0 0 1-.1-2z" fill-rule="evenodd"/>
<path d="M102.3 31.1l.7-.2 .5 .3z" fill-rule="evenodd"/>
<path d="M103.1 29.9l1-.3v3.4l.2 .3h-.8a1.18 1.18 0 0 1-1.6 .1h1.1l.5-.3v-1.4l-.3-.5h.3v-1.1z" fill-rule="evenodd"/>
<path d="M103.5 33.3l1.1 .1-1.1 .3z" fill-rule="evenodd"/>
<path d="M106.8 30h1.2h-.5v1.6l1.6 .1-1.6 .1 .1 1.4a.47 .47 0 0 0 .6 .3v.1h-1.9l.6-.2v-.3z" fill-rule="evenodd"/>
<path d="M106.3 29.7l1.8 .1a1.12 1.12 0 0 1 1.3 .5 1.12 1.12 0 0 1-.3 1.4h-1a.86 .86 0 0 0 .8-.7 .86 .86 0 0 0-.5-1h-1.6z" fill-rule="evenodd"/>
<path d="M107.5 31.8h1.4z" fill-rule="evenodd"/>
<path d="M110.4 31.2l.2-.1h.6a.42 .42 0 0 0-.5 .6 .33 .33 0 0 1-.5 0 .33 .33 0 0 1 .2-.5z" fill-rule="evenodd"/>
<path d="M110.4 32.5l.9-.5 .4 .1a1.08 1.08 0 0 0-1 .9l.3 .3 .6 .1a.79 .79 0 0 1-1 .2 .79 .79 0 0 1-.4-.9z" fill-rule="evenodd"/>
<path d="M110.6 31.1l.5-.2a.87 .87 0 0 1 1.2 .7v1.6l.4 .2a.48 .48 0 0 1-.5 .3 .48 .48 0 0 1-.5-.4l-.2-.1 .2-.1v-1l-.4-.1 .4-.2a.51 .51 0 0 0-.5-.7z" fill-rule="evenodd"/>
<path d="M111.1 33.4l.6-.1z" fill-rule="evenodd"/>
<path d="M112.4 33.3l.4-.2-.1 .3z" fill-rule="evenodd"/>
<path d="M113.7 30.1h.2v.9h.6v.2h-.6v1.9l.3 .2-.8 .1-.1-2.2-.4-.1 .5-.4z" fill-rule="evenodd"/>
<path d="M113.4 33.4l.9-.1 .3-.2v.1a.68 .68 0 0 1-1.2 .2z" fill-rule="evenodd"/>
<path d="M115.6 30.1l.1 .9h.7v.2h-.7v1.7l.1 .4h.2l-.8 .1-.1-2.2-.4-.1 .5-.4z" fill-rule="evenodd"/>
<path d="M115.2 33.4l.9-.1 .2-.2h.2l-.1 .1a.68 .68 0 0 1-1.2 .2z" fill-rule="evenodd"/>
<path d="M117.1 31.3l.3-.2h.5a.72 .72 0 0 0-.7 .7l-.4 .1z" fill-rule="evenodd"/>
<path d="M117.4 31.1a1.17 1.17 0 0 1 1.8 .9h-2a1.1 1.1 0 0 0 1 1.2l-1.2 .1-.3-.7 .1-.7 1.7-.1v-.1a.61 .61 0 0 0-.6-.6z" fill-rule="evenodd"/>
<path d="M117 33.3l1.2-.1a.92 .92 0 0 0 .9-.6 1.18 1.18 0 0 1-.8 1.1 1.18 1.18 0 0 1-1.3-.4z" fill-rule="evenodd"/>
<path d="M119.4 31.2l1.1-.3v.6h.1l-.1 .2v1.6l.5 .3h-1.5l.4-.3v-1.8z" fill-rule="evenodd"/>
<path d="M120.6 31.3h.3l-.4 .2z" fill-rule="evenodd"/>
<path d="M120.6 31.3a.5 .5 0 0 1 .6-.4 .5 .5 0 0 1 .4 .5l-.3 .1z" fill-rule="evenodd"/>
<path d="M121.6 31.2l1-.3v.6h-.5z" fill-rule="evenodd"/>
<path d="M122.1 31.5l1.3-.2-.8 .3 .1 1.7 .4 .3h-1.4l.4-.3z" fill-rule="evenodd"/>
<path d="M122.9 31.3a.84 .84 0 0 1 .9-.4 .84 .84 0 0 1 .6 .9v1.5l.4 .3h-1.4l.3-.1 .2-.3-.1-1.6-.4-.3z" fill-rule="evenodd"/>
</g>
<path d="M37.3 9.6h4.8M37.5 17.9h4.9M50.5 21.5h2.8" fill="none" stroke="#000" stroke-width=".23"/>
<path d="M36.1 10.7h6.7M36.5 17.2h6.8M36.9 9.9h5.4" fill="none" stroke="#000" stroke-width=".34"/>
<path d="M36.4 10.3h6.2" fill="none" stroke="#000" stroke-width=".4"/>
<path d="M35.1 12.8h2.3M35.6 11.2h2.4" fill="none" stroke="#000" stroke-width=".42"/>
<path d="M36.3 16.8h6.9M38 18.1h3.8M36.2 20.4h2.7" fill="none" stroke="#000" stroke-width=".21"/>
<path d="M37 17.6h5.9" fill="none" stroke="#000" stroke-width=".3"/>
<g font-size="3.9">
<text x="26.4" y="43.5">14-Lead Very Thin Plastic Dual Flat, No Lead Package (4S) - 4.5x3.0 mm Body [VDFN]</text>
<text x="76.5" y="165.3">RECOMMENDED LAND PATTERN</text>
</g>
<g font-size="3.2">
<text x="28.4" y="54.6">Note:</text>
<text x="41.1" y="58.3">http://www.microchip.com/packaging</text>
<text x="41.1" y="54.6">For the most current package drawings, please see the Microchip Packaging Specification located at</text>
<text x="106.1" y="77.6">Y2</text>
<text x="95.1" y="83.1">EV</text>
<text x="120.9" y="88.7">G2</text>
<text x="86.1" y="94.6">14</text>
<text x="147.2" y="100.9">ØV</text>
<text x="65.2" y="117">C</text>
<text x="75.6" y="117">X2</text>
<text x="136.2" y="117">EV</text>
<text x="148.7" y="119.4">G1</text>
<text x="153.4" y="132.9">Y1</text>
<text x="86.4" y="139.4">1</text>
<text x="93.3" y="139.4">2</text>
<text x="49.5" y="152.5">SILK SCREEN</text>
<text x="131.7" y="150.9">X1</text>
<text x="103.4" y="156.5">E</text>
</g>
<g font-size="2.9">
<text x="104.3" y="178.2">Units</text>
<text x="126" y="178.2">MILLIMETERS</text>
<text x="89" y="182.1">Dimension Limits</text>
<text x="117.1" y="182.1">MIN</text>
<text x="132.3" y="182.1">NOM</text>
<text x="148.4" y="182.1">MAX</text>
<text x="57.3" y="189.9">Optional Center Pad Width</text>
<text x="57.3" y="186">Contact Pitch</text>
<text x="105.5" y="189.9">X2</text>
<text x="106.3" y="186">E</text>
<text x="129.5" y="186">0.65 BSC</text>
<text x="148.7" y="189.9">1.65</text>
<text x="57.3" y="197.7">Contact Pad Spacing</text>
<text x="57.3" y="193.8">Optional Center Pad Length</text>
<text x="105.5" y="193.8">Y2</text>
<text x="106.2" y="197.7">C</text>
<text x="132.8" y="197.7">3.00</text>
<text x="148.7" y="193.8">4.25</text>
<text x="57.3" y="201.6">Contact Pad Width (X14)</text>
<text x="105.5" y="201.6">X1</text>
<text x="148.7" y="201.6">0.35</text>
<text x="57.3" y="209.3">Contact Pad to Center Pad (X14)</text>
<text x="57.3" y="205.4">Contact Pad Length (X14)</text>
<text x="105.3" y="209.3">G1</text>
<text x="105.5" y="205.4">Y1</text>
<text x="116.9" y="209.3">0.25</text>
<text x="148.7" y="205.4">0.85</text>
<text x="57.3" y="213.2">Spacing Between Contacts (X12)</text>
<text x="105.3" y="213.2">G1</text>
<text x="116.9" y="213.2">0.30</text>
<text x="57.3" y="217.1">Thermal Via Diameter</text>
<text x="57.3" y="221">Thermal Via Pitch</text>
<text x="105.3" y="221">EV</text>
<text x="106.3" y="217.1">V</text>
<text x="132.8" y="217.1">0.30</text>
<text x="132.8" y="221">1.00</text>
<text x="34" y="228.3">Notes:</text>
<text x="34" y="232.9">1. Dimensioning and tolerancing per ASME Y14.5M</text>
<text x="43.6" y="236.9">BSC: Basic Dimension. Theoretically exact value shown without tolerances.</text>
<text x="34" y="241">2. For best soldering results, thermal vias, if used, should be filled or tented to avoid solder loss during</text>
<text x="38.1" y="244.3">reflow process</text>
<text x="124.5" y="251.7">Microchip Technology Drawing C04-2405 Rev A</text>
<text x="26.6" y="261.3">© 2017 Microchip Technology Inc.</text>
</g>
<text font-size=".6" x="43" y="10">R</text>
</svg>
